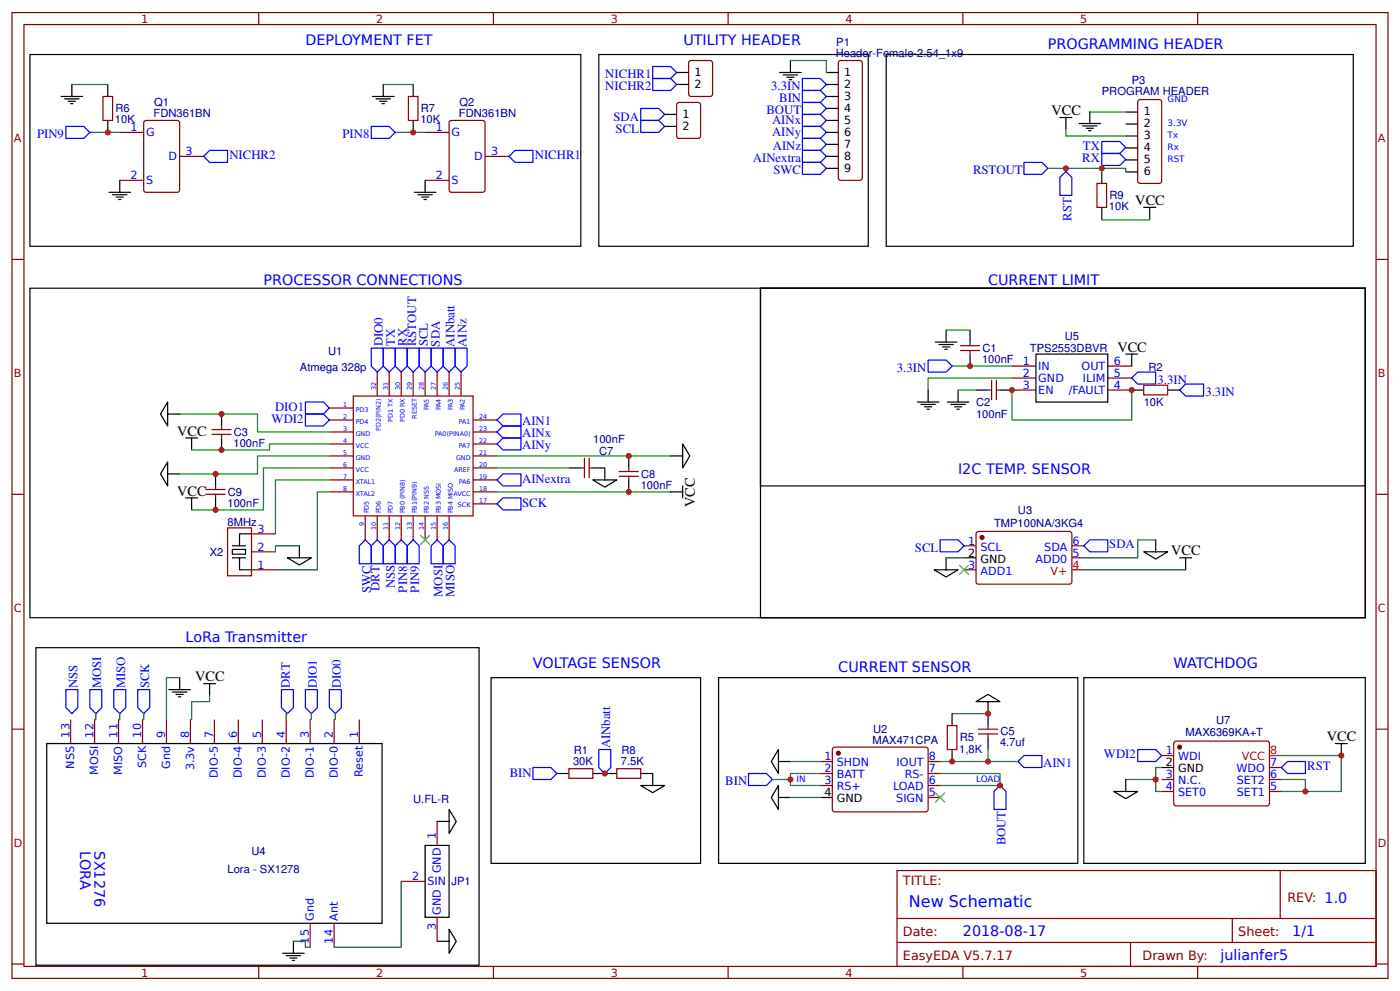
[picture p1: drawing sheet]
<svg xmlns="http://www.w3.org/2000/svg" width="309mm" height="219mm" viewBox="0 0 309 219" stroke-linecap="round" stroke-linejoin="round" font-family="sans-serif">
<g fill="none" stroke="#800" stroke-width=".26">
<path d="M2.6 2.8h304.1v213.2h-304.1zM5.3 5.4h298.7v208h-298.7zM57.1 2.8v2.6M109 2.8v2.6M152.2 13.6l.5-.2h4.2l.5 .2v7.2l-.2 .4-4.5 .1-.5-.3zM160.9 2.8v2.6M185.3 13.6l.4-.2h4.3l.4 .2 .1 .3v25.4l-.1 .3-.4 .2h-4.3l-.4-.2-.1-.3zM212.7 2.8v2.6M264.6 2.8v2.6M22.8 21.3h2.1v5.3h-2.1zM26.5 39.8h5.2M26.5 29.2h5.2"/>
<path d="M32 26.7l7.2-.1 .4 .3 .1 15-.3 .5-7.1 .1-.5-.3-.1-15.1zM39.7 34.5h5.3M90.2 21.3h2.1v5.3h-2.1zM93.9 39.8h5.3M93.9 29.2h5.3M99.3 26.9l.4-.3h6.9l.5 .3 .1 15-.3 .5-7.2 .1-.4-.3zM107.2 34.5h5.2M149.8 22.7l4.5-.1 .4 .3 .1 7.1-.3 .5-4.5 .1-.4-.3-.1-7.1zM251.6 22.1l4.5-.1 .3 .1 .2 .4v17.5v.2l-.5 .3h-4.2l-.3-.1-.2-.4v-17.5zM2.6 57.3h2.7M242.4 40.5h2.1v5.3h-2.1zM304 57.3h2.7"/>
<path d="M212.2 76.3h4.2M212.2 77.4h4.2M214.3 75.5v.8M214.3 77.4v.8M46.8 94.9h4.3M46.8 95.9h4.3M48.9 94.1v.8M48.9 95.9v.8M72.8 90.1h5.3M72.8 92.7h5.3M72.8 95.4h5.3M72.8 98h5.3"/>
<path d="M78.1 87.4h26.4v26.5h-26.4zM83.3 82.2v5.2M86 82.2v5.2M88.6 82.2v5.2M91.3 82.2v5.2M93.9 82.2v5.2M96.6 82.2v5.2M99.2 82.2v5.2M101.9 82.2v5.2M104.5 92.7h5.3M104.5 95.4h5.3M104.5 98h5.3"/>
<path d="M218.3 86.1h.8M219.1 84v4.2M220.1 86.1h.8M220.1 84v4.2M223.6 80.8h5.3M223.6 83.5h5.3M223.6 86.1h5.3M244.7 80.8h5.3M244.7 83.5h5.3M244.7 86.1h5.3M252.7 85.1h5.3v2.1h-5.3zM2.6 109.1h2.7"/>
<path d="M45.5 109.1h4.2M45.5 108.1h4.2M47.6 107.3v.8M47.6 109.1v.8M50.3 116.5h5.3v10.6h-5.3zM55.6 117.9h5.3M72.8 100.7h5.3M72.8 103.3h5.3M72.8 106h5.3M72.8 108.6h5.3M80.7 113.9v5.3M83.3 113.9v5.3"/>
<path d="M86 113.9v5.3M88.6 113.9v5.3M91.3 113.9v5.3M93.9 113.9v5.3M96.6 113.9v5.3M99.2 113.9v5.3M104.5 100.7h5.3M104.5 103.3h5.3M104.5 106h5.3M104.5 108.6h5.3M104.5 111.3h5.3M128.3 103.3h.8"/>
<path d="M129.1 101.2v4.2M130.2 103.3h.8M130.2 101.2v4.2M136.8 104.1h4.2M136.8 105.2h4.2M138.9 103.3v.8M138.9 105.2v.8M215.7 117.6l.5-.3 20.3 .1 .3 .5-.1 10.8-.4 .3-20.4-.1-.3-.4zM304 109.1h2.7M55.6 125.8h5.3M55.6 121.8h5.3M213 125.8h2.6"/>
<path d="M213 120.5h2.6M236.8 120.5h2.6M236.8 123.2h2.6M15.6 158.9v5.3M20.9 158.9v5.3M26.2 158.9v5.3M31.5 158.9v5.3M36.8 158.9v5.3M42.1 158.9v5.3M47.4 158.9v5.3M52.7 158.9v5.3M57.9 158.9v5.3"/>
<path d="M63.2 158.9v5.3M68.5 158.9v5.3M73.8 158.9v5.3M79.4 158.9v5.3M2.6 161h2.7M125.7 169.7h5.3v2.1h-5.3zM136.3 169.7h5.3v2.1h-5.3zM181.2 168.1h2.7M181.2 170.8h2.7M181.2 173.4h2.7M184 165.2l.4-.2h20.4l.3 .5-.1 13.5-.5 .3-20.4-.1-.2-.5zM205.1 168.1h2.6"/>
<path d="M205.1 170.8h2.6M205.1 173.4h2.6M205.1 176.1h2.6M209.3 160.2h2.1v5.3h-2.1zM216.2 161h4.2M216.2 162.1h4.2M218.3 160.2v.8M218.3 162.1v.8M256.6 166.8h2.7M256.6 172.1h2.7M256.6 174.8h2.7M259.4 163.9l.4-.3 20.4 .1 .3 .5-.1 13.5-.5 .2h-20.3l-.3-.5z"/>
<path d="M280.5 172.1h2.6M280.5 174.8h2.6M280.5 169.5h2.6M304 161h2.7M88.6 194.6h5.3M96.6 181.4v5.3M198.2 192.2h105.8v21.2h-105.8zM282.8 192.2v10.6M2.6 212.9h2.7M57.1 213.4v2.6M68.5 203.9v5.3M73.8 203.9v5.3"/>
<path d="M96.6 202.5v5.3M109 213.4v2.6M160.9 213.4v2.6M198.2 202.8h105.8M198.2 208.1h105.8M212.7 213.4v2.6M249.8 208.1v5.3M264.6 213.4v2.6M272.3 202.8v5.3M304 212.9h2.7"/>
</g>
<g fill="none" stroke="#080" stroke-width=".26">
<path d="M15.9 18.7h7.9M84.7 18.7h6.6M174.6 13.4h8v2.6M19.8 29.2h6.7M87.3 29.2h6.6M231.5 37.2h4v.8M235.5 28.7v1.3h13.2M235.5 37.2h7.9v.8M240.8 24.7h7.9M243.4 37.2h5.3v.8M243.4 48.6h10.6M209 72.9h5.3"/>
<path d="M39.7 91.4h17.2v4h15.9M72.8 98h-13.3v1.4h-17.2M210.3 80.8h13.3M211.7 86.1h3.9M223.6 83.5h-18.5v2.6M223.6 86.1v6.6h26.4v-6.6M72.8 100.7h-15.9v3.9h-17.2M72.8 106h-11.9v11.9M72.8 103.3h-14.6v9.3h-15.9M72.8 108.6h-2.7v17.2h-9.2M109.8 100.7h38.4M109.8 108.6h38.4"/>
<path d="M109.8 103.3h15.9M255.3 119.2h-3.9v4h-12M66.1 120.5h-5.2v1.3M209 123.2h4M239.4 125.8h22.5M21.2 157.6v1.3h-.3M26.5 157.6v1.3h-.3M31.7 157.6v1.3h-.2M39.7 149.6h-2.9v9.3M46.3 153.6v1.3h-4v4h-.2M63.5 157.6h-.3v1.3M68.8 157.6v1.3h-.3"/>
<path d="M74.1 157.6v1.3h-.3M210.3 157.6h8M170.7 172.1h3.9M174.6 176.1h6.6M174.6 168.1h6.6M181.2 170.8h-6.6v2.6h6.6M207.7 170.8h13.2v2.6h-13.2M207.7 168.1h17.2M218.3 165.5v2.6M248.7 172.1h6.6v2.7h1.3M256.6 169.5h-1.3v2.6M283.1 172.1h5.3v2.7"/>
<path d="M283.1 166.8h13.2v8h-13.2M88.6 194.6v14.6h-14.8M64.8 207.8h2.7v1.4h1"/>
</g>
<g fill="none" stroke="#000" stroke-width=".26">
<path d="M6.6 12h121.7v42.4h-121.7zM15.9 18.7v2.6M23.8 18.7v2.6M84.7 18.7v2.6M91.3 18.7v2.6M132.3 12h59.5v42.4h-59.5zM149.5 16h2.6M149.5 18.7h2.6M172.2 16h4.8M173 16.5h3.2M173.8 17.1h1.6M174.4 17.6h.5"/>
<path d="M174.6 13.4v2.6M182.6 16h2.6M182.6 18.7h2.6M195.8 12h103.2v42.4h-103.2zM13.5 21.3h4.8M14.3 21.8h3.2M15.1 22.4h1.6M15.6 22.9h.5M23.8 26.6v2.6M26.5 39.8v2.7M82.3 21.3h4.7M83.1 21.8h3.2"/>
<path d="M83.9 22.4h1.6M84.4 22.9h.5M91.3 26.6v2.6M93.9 39.8v2.7M146.8 25.3h2.7M146.8 27.9h2.7M182.6 21.3h2.6M182.6 23.9h2.6M182.6 26.6h2.6M182.6 29.2h2.6M182.6 31.9h2.6M182.6 34.5h2.6"/>
<path d="M182.6 37.2h2.6M234.2 25.9h2.6M235.5 25.9v2.7M238.4 27.3h4.7M239.2 27.8h3.2M240 28.3h1.6M240.5 28.9h.5M240.8 24.6v2.7M243.4 38v2.6M248.7 24.7h2.7M248.7 27.4h2.7M248.7 30h2.7"/>
<path d="M248.7 32.7h2.7M248.7 35.3h2.7M248.7 38h2.7M24.1 42.5h4.7M24.9 43h3.1M25.7 43.5h1.6M26.2 44.1h.5M91.5 42.5h4.8M92.3 43h3.2M93.1 43.5h1.6M93.7 44.1h.5M243.4 45.9v2.7"/>
<path d="M252.7 45.8h2.6M254 45.8v2.6M6.6 63.6h295v72.8h-295zM168 63.6h133.6v72.8h-133.6zM168 63.6h133.6v43.7h-133.6zM206.6 75.5h4.8M207.4 76.1h3.2M208.2 76.6h1.6M208.8 77.1h.5M209 72.9v2.6M214.3 72.9v2.6M214.3 78.2v2.6"/>
<path d="M228.9 78.2h15.8v10.6h-15.8zM248.7 78.2h2.7M250 78.2v2.6M37 88.8v5.3l-1.5-2.7zM37 91.4h2.7M41 96.7h2.7M42.3 96.7v2.7M48.9 91.4v2.7M48.9 96.7v2.7M150.8 98l1.6 2.7-1.6 2.6zM202.7 88.8h4.7M203.5 89.3h3.1"/>
<path d="M204.3 89.8h1.5M204.8 90.4h.5M205.1 86.1v2.7M209.3 88.8h4.7M210.1 89.3h3.2M210.9 89.8h1.6M211.4 90.4h.5M211.7 86.1v2.7M215.6 86.1h2.7M220.9 86.1h2.7M250 86.1h2.7M258 86.1h2.6"/>
<path d="M37 102v5.3l-1.5-2.7zM37 104.6h2.7M41 109.9h2.7M42.3 109.9v2.7M47.6 104.6v2.7M47.6 109.9v2.7M55.6 117.9h-2.7v2.6M125.7 103.3h2.6M131 106h5.3l-2.7 1.6zM131 103.3h2.6v2.7M138.9 100.7v2.6M138.9 106v2.6"/>
<path d="M148.2 100.7h2.6M148.2 108.6h2.6M150.8 107.3v2.6M255.3 119.2v2.6M51.3 121.3h2.9v1.1h-2.9zM51.3 120.5h2.9M51.3 123.2h2.9M52.9 123.2v2.6h2.7M63.5 123.2h5.3l-2.7 1.6zM66.1 120.5v2.7M206.4 125.8h5.3l-2.7 1.6zM209 123.2v2.6"/>
<path d="M213 123.2h2.6M252.7 121.8h5.3l-2.7 1.6zM260.6 123.2h2.7M261.9 123.2v2.6M7.9 143h97.9v70.1h-97.9zM37.3 152.3h4.8M38.1 152.8h3.2M38.9 153.3h1.6M39.4 153.9h.6M39.7 149.6v2.7M45 150.9h2.6M46.3 150.9v2.7"/>
<path d="M108.5 149.6h46.3v41h-46.3zM158.7 149.6h79.4v41h-79.4zM210.3 157.6v2.6M215.6 154.9l2.7-1.6 2.6 1.6zM218.3 154.9v5.3M239.4 149.6h62.2v41h-62.2zM10.3 164.2h74.1v39.7h-74.1zM99.2 178.7l1.6 2.7-1.6 2.6zM123 170.8h2.7M131 170.8h5.3M141.6 173.4h5.2l-2.6 1.6zM141.6 170.8h2.6v2.6"/>
<path d="M172 173.4v5.3l-1.6-2.6zM172 165.5v5.3l-1.6-2.7zM172 176.1h2.6M172 168.1h2.6M181.2 176.1h2.7M210.3 165.5v2.6M218.3 162.9v2.6M246.1 174.8h5.3l-2.7 1.5zM248.7 172.1v2.7M256.6 169.5h2.7M295 164.2h2.7M296.3 164.2v2.6"/>
<path d="M93.9 186.7h5.3v15.8h-5.3zM96.6 181.4h2.6M62.4 210.5h4.8M63.2 211h3.2M64 211.5h1.6M64.6 212.1h.5M64.8 207.8v2.7M96.6 207.8h2.6M99.2 205.2l1.6 2.6-1.6 2.7z"/>
</g>
<g fill="#800" stroke="#800" stroke-width=".26">
<circle cx="185.2" cy="166.3" r=".4"/>
<circle cx="260.6" cy="165" r=".4"/>
<circle cx="217" cy="118.7" r=".4"/>
</g>
<g fill="none" stroke="#00f" stroke-width=".26">
<path d="M144.2 14.7h4l1.3 1.3-1.3 1.3h-4zM144.2 17.3h4l1.3 1.4-1.3 1.3h-4zM177.3 20h3.9l1.4 1.3-1.4 1.3h-3.9zM177.3 17.3h3.9l1.4 1.4-1.4 1.3h-3.9zM14.6 27.9h3.9l1.3 1.3-1.3 1.4h-3.9zM45 34.5l1.3-1.3h4v2.7h-4zM82 27.9h4l1.3 1.3-1.3 1.4h-4zM112.4 34.5l1.4-1.3h3.9v2.7h-3.9zM141.6 23.9h3.9l1.3 1.4-1.3 1.3h-3.9zM141.6 26.6h3.9l1.3 1.3-1.3 1.3h-3.9zM177.3 35.9h3.9l1.4 1.3-1.4 1.3h-3.9zM177.3 22.6h3.9l1.4 1.3-1.4 1.4h-3.9z"/>
<path d="M177.3 27.9h3.9l1.4 1.3-1.4 1.4h-3.9zM177.3 25.3h3.9l1.4 1.3-1.4 1.3h-3.9zM177.3 30.6h3.9l1.4 1.3-1.4 1.3h-3.9zM177.3 33.2h3.9l1.4 1.3-1.4 1.4h-3.9zM226.2 35.9h4l1.3 1.3-1.3 1.3h-4zM235.5 37.9l1.3 1.3v3.9h-2.6v-3.9zM243.4 33.9h4l1.3 1.3-1.3 1.3h-4zM243.4 31.2h4l1.3 1.4-1.3 1.3h-4zM82 76.9h2.7v3.9l-1.4 1.4-1.3-1.4zM84.7 76.9h2.6v3.9l-1.3 1.4-1.3-1.4zM87.3 76.9h2.7v3.9l-1.4 1.4-1.3-1.4zM90 76.9h2.6v3.9l-1.3 1.4-1.3-1.4z"/>
<path d="M92.6 76.9h2.6v3.9l-1.3 1.4-1.3-1.4zM95.2 76.9h2.7v3.9l-1.3 1.4-1.4-1.4zM97.9 76.9h2.6v3.9l-1.3 1.4-1.3-1.4zM100.5 76.9h2.7v3.9l-1.3 1.4-1.4-1.4zM205.1 79.5h3.9l1.3 1.3-1.3 1.4h-3.9zM67.5 91.4h3.9l1.4 1.3-1.4 1.4h-3.9zM67.5 88.8h3.9l1.4 1.3-1.4 1.3h-3.9zM111.1 91.4h4v2.7h-4l-1.3-1.4zM111.1 94.1h4v2.6h-4l-1.3-1.3zM111.1 96.7h4v2.7h-4l-1.3-1.4zM250 83.5l1.4-1.3h3.9v2.6h-3.9zM261.9 84.8h4v2.6h-4l-1.3-1.3z"/>
<path d="M80.7 119.2l1.3 1.3v4h-2.6v-4zM86 119.2l1.3 1.3v4h-2.6v-4zM88.6 119.2l1.4 1.3v4h-2.7v-4zM91.3 119.2l1.3 1.3v4h-2.6v-4zM96.6 119.2l1.3 1.3v4h-2.7v-4zM99.2 119.2l1.3 1.3v4h-2.6v-4zM109.8 111.3l1.3-1.4h4v2.7h-4zM109.8 106l1.3-1.4h4v2.7h-4zM207.7 119.2h4l1.3 1.3-1.3 1.3h-4zM82 120.5l1.3-1.3 1.4 1.3v4h-2.7zM239.4 120.5l1.4-1.3h3.9v2.6h-3.9zM14.6 152.3h2.6v3.9l-1.3 1.4-1.3-1.4z"/>
<path d="M19.8 152.3h2.7v3.9l-1.3 1.4-1.4-1.4zM25.1 152.3h2.7v3.9l-1.3 1.4-1.4-1.4zM30.4 152.3h2.7v3.9l-1.4 1.4-1.3-1.4zM62.2 152.3h2.6v3.9l-1.3 1.4-1.3-1.4zM67.5 152.3h2.6v3.9l-1.3 1.4-1.3-1.4zM72.8 152.3h2.6v3.9l-1.3 1.4-1.3-1.4zM117.7 169.5h4l1.3 1.3-1.3 1.3h-4zM132.3 165.5h2.6v4l-1.3 1.3-1.3-1.3zM165.4 170.8h3.9l1.4 1.3-1.4 1.3h-3.9zM220.9 173.4l1.3 1.4v3.9h-2.6v-3.9zM226.2 166.8h4v2.7h-4l-1.3-1.4zM251.4 165.5h3.9l1.3 1.3-1.3 1.3h-3.9z"/>
<path d="M283.1 169.5l1.3-1.4h4v2.7h-4z"/>
</g>
<path d="M236.8 125.8h2.6M280.5 166.8h2.6" fill="none" stroke="#f00" stroke-width=".26"/>
<g fill="#000" stroke="#3c3" stroke-width=".26">
<path d="M92.9 118.1l2.1 2.2zM95 118.1l-2.1 2.2z"/>
<path d="M211.9 124.8l2.1 2.1zM214 124.8l-2.1 2.1z"/>
<path d="M206.6 175l2.2 2.1zM206.6 177.1l2.2-2.1z"/>
</g>
<g fill="#c00">
<circle cx="138.9" cy="108.6" r=".66"/>
<circle cx="138.9" cy="100.7" r=".66"/>
<circle cx="91.3" cy="29.2" r=".66"/>
<circle cx="296.3" cy="166.8" r=".66"/>
<circle cx="255.3" cy="172.1" r=".66"/>
<circle cx="133.6" cy="170.8" r=".66"/>
<circle cx="174.6" cy="172.1" r=".66"/>
<circle cx="218.3" cy="168.1" r=".66"/>
<circle cx="210.3" cy="168.1" r=".66"/>
<circle cx="243.4" cy="37.2" r=".66"/>
<circle cx="218.3" cy="157.6" r=".66"/>
<circle cx="47.6" cy="104.6" r=".66"/>
<circle cx="48.9" cy="91.4" r=".66"/>
<circle cx="220.9" cy="173.4" r=".66"/>
<circle cx="23.8" cy="29.2" r=".66"/>
<circle cx="288.4" cy="174.8" r=".66"/>
<circle cx="235.5" cy="37.2" r=".66"/>
<circle cx="47.6" cy="112.6" r=".66"/>
<circle cx="48.9" cy="99.4" r=".66"/>
<circle cx="214.3" cy="80.8" r=".66"/>
<circle cx="250" cy="86.1" r=".66"/>
<circle cx="223.6" cy="86.1" r=".66"/>
</g>
<text font-size="3.5" fill="#00f" x="200.8" y="200.2">New Schematic</text>
<g font-size="3.2" fill="#00f">
<text x="67.5" y="9.9">DEPLOYMENT FET</text>
<text x="151" y="10">UTILITY HEADER</text>
<text x="231.5" y="10.7">PROGRAMMING HEADER</text>
<text x="58.2" y="62.8">PROCESSOR CONNECTIONS</text>
<text x="218.3" y="62.9">CURRENT LIMIT</text>
<text x="211.7" y="104.6">I2C TEMP. SENSOR</text>
<text x="41" y="141.7">LoRa Transmitter</text>
<text x="117.7" y="147.5">VOLTAGE SENSOR</text>
<text x="185.2" y="148.3">CURRENT SENSOR</text>
<text x="259.3" y="147.5">WATCHDOG</text>
<text x="17.7" y="188" transform="rotate(90 17.7 188)">LORA</text>
<text x="20.9" y="188" transform="rotate(90 20.9 188)">SX1276</text>
<text x="212.7" y="206.8">2018-08-17</text>
<text x="285.5" y="206.8">1/1</text>
<text x="269.6" y="212.1">julianfer5</text>
</g>
<g font-size="3.2">
<text x="232.3" y="25.4">VCC</text>
<text x="250.8" y="45.3">VCC</text>
<text x="246.9" y="77.7">VCC</text>
<text x="39.2" y="96.2">VCC</text>
<text x="39.2" y="109.4">VCC</text>
<text x="153.5" y="112" transform="rotate(-90 153.5 112)">VCC</text>
<text x="258.8" y="122.6">VCC</text>
<text x="43.1" y="150.4">VCC</text>
<text x="293.2" y="163.6">VCC</text>
</g>
<g font-size="2.8" fill="#00f">
<text x="133.7" y="17.2">NICHR1</text>
<text x="133.7" y="19.9">NICHR2</text>
<text x="170.4" y="20">3.3IN</text>
<text x="172.1" y="22.5">BIN</text>
<text x="135.5" y="26.6">SDA</text>
<text x="136" y="29.3">SCL</text>
<text x="169.3" y="25.2">BOUT</text>
<text x="170.6" y="29.9">AINy</text>
<text x="170.6" y="27.3">AINx</text>
<text x="8.2" y="30.6">PIN9</text>
<text x="50.7" y="35.2">NICHR2</text>
<text x="75.7" y="30.6">PIN8</text>
<text x="118.1" y="35.2">NICHR1</text>
<text x="166.3" y="35.7">AINextra</text>
<text x="170.7" y="33.1">AINz</text>
<text x="239.1" y="35.9">RX</text>
<text x="239.2" y="33.2">TX</text>
<text x="170.9" y="38.4">SWC</text>
<text x="215" y="38.4">RSTOUT</text>
<text x="236.7" y="48.7" transform="rotate(-90 236.7 48.7)">RST</text>
<text x="84.6" y="76.4" transform="rotate(-90 84.6 76.4)">DIO0</text>
<text x="87.2" y="76.4" transform="rotate(-90 87.2 76.4)">TX</text>
<text x="89.8" y="76.3" transform="rotate(-90 89.8 76.3)">RX</text>
<text x="91.9" y="76.5" transform="rotate(-90 91.9 76.5)">RSTOUT</text>
<text x="94.5" y="76.5" transform="rotate(-90 94.5 76.5)">SCL</text>
<text x="97.1" y="76.5" transform="rotate(-90 97.1 76.5)">SDA</text>
<text x="100.4" y="76.6" transform="rotate(-90 100.4 76.6)">AINbatt</text>
<text x="103" y="76.6" transform="rotate(-90 103 76.6)">AINz</text>
<text x="198.1" y="82.2">3.3IN</text>
<text x="255.7" y="84.8">3.3IN</text>
<text x="266.3" y="87.4">3.3IN</text>
<text x="60" y="93.4">WDI2</text>
<text x="60.8" y="90.7">DIO1</text>
<text x="115.4" y="93.9">AIN1</text>
<text x="115.4" y="96.6">AINx</text>
<text x="115.4" y="99.2">AINy</text>
<text x="115.4" y="106.6">AINextra</text>
<text x="115.4" y="111.9">SCK</text>
<text x="202.1" y="121.9">SCL</text>
<text x="245.1" y="121.1">SDA</text>
<text x="81.9" y="130.9" transform="rotate(-90 81.9 130.9)">SWC</text>
<text x="83.9" y="130.5" transform="rotate(-90 83.9 130.5)">DRT</text>
<text x="87.2" y="129.9" transform="rotate(-90 87.2 129.9)">NSS</text>
<text x="90" y="130.8" transform="rotate(-90 90 130.8)">PIN8</text>
<text x="92.6" y="130.8" transform="rotate(-90 92.6 130.8)">PIN9</text>
<text x="97.8" y="131.8" transform="rotate(-90 97.8 131.8)">MOSI</text>
<text x="100.4" y="131.8" transform="rotate(-90 100.4 131.8)">MISO</text>
<text x="17.1" y="151.9" transform="rotate(-90 17.1 151.9)">NSS</text>
<text x="22.4" y="152" transform="rotate(-90 22.4 152)">MOSI</text>
<text x="27.7" y="152" transform="rotate(-90 27.7 152)">MISO</text>
<text x="33" y="152" transform="rotate(-90 33 152)">SCK</text>
<text x="64" y="151.9" transform="rotate(-90 64 151.9)">DRT</text>
<text x="70" y="152" transform="rotate(-90 70 152)">DIO1</text>
<text x="75.3" y="152" transform="rotate(-90 75.3 152)">DIO0</text>
<text x="134.8" y="165.2" transform="rotate(-90 134.8 165.2)">AINbatt</text>
<text x="243.9" y="167.5">WDI2</text>
<text x="112.6" y="171.5">BIN</text>
<text x="160.2" y="173.3">BIN</text>
<text x="230.5" y="169.4">AIN1</text>
<text x="288.8" y="170.1">RST</text>
<text x="222.1" y="186.7" transform="rotate(-90 222.1 186.7)">BOUT</text>
</g>
<g font-size="2.8" fill="#800">
<text x="199.5" y="195.4">TITLE:</text>
<text x="284.4" y="199.1">REV: 1.0</text>
<text x="199.5" y="206.8">Date:</text>
<text x="273.6" y="206.8">Sheet:</text>
<text x="199.5" y="212.1">EasyEDA V5.7.17</text>
<text x="252.4" y="212.1">Drawn By:</text>
</g>
<g font-size="2.5" fill="#800">
<text x="31.2" y="5">1</text>
<text x="83.1" y="5">2</text>
<text x="134.9" y="5">3</text>
<text x="186.8" y="5">4</text>
<text x="238.7" y="5">5</text>
<text x="3" y="31.4">A</text>
<text x="304.4" y="31.4">A</text>
<text x="3" y="83.2">B</text>
<text x="304.4" y="83.2">B</text>
<text x="3" y="135.1">C</text>
<text x="304.4" y="135.1">C</text>
<text x="3" y="186.9">D</text>
<text x="304.4" y="186.9">D</text>
<text x="31.2" y="215.6">1</text>
<text x="83.1" y="215.6">2</text>
<text x="134.9" y="215.6">3</text>
<text x="186.8" y="215.6">4</text>
<text x="238.7" y="215.6">5</text>
</g>
<g font-size="2.5" fill="#000080">
<text x="184.8" y="10.1">P1</text>
<text x="184.7" y="12.6">Header-Female-2.54_1x9</text>
<text x="34.1" y="23.4">Q1</text>
<text x="101.5" y="23.4">Q2</text>
<text x="243.4" y="20.9">PROGRAM HEADER</text>
<text x="250" y="18.5">P3</text>
<text x="25.4" y="27.3">10K</text>
<text x="25.5" y="24.8">R6</text>
<text x="33.9" y="25.8">FDN361BN</text>
<text x="92.9" y="27.3">10K</text>
<text x="93" y="24.8">R7</text>
<text x="101.4" y="25.8">FDN361BN</text>
<text x="245" y="46.5">10K</text>
<text x="245.1" y="44">R9</text>
<text x="217" y="77.7">C1</text>
<text x="227.5" y="77.7">TPS2553DBVR</text>
<text x="235.2" y="75">U5</text>
<text x="66.3" y="81.8">Atmega 328p</text>
<text x="72.5" y="78.4">U1</text>
<text x="217" y="80.1">100nF</text>
<text x="253.7" y="81.8">R2</text>
<text x="215.6" y="89.7">C2</text>
<text x="252.7" y="89.7">10K</text>
<text x="215.6" y="92.4">100nF</text>
<text x="51.6" y="98.7">100nF</text>
<text x="51.7" y="96.2">C3</text>
<text x="131.1" y="97.9">100nF</text>
<text x="132.4" y="100.6">C7</text>
<text x="141.6" y="107.9">100nF</text>
<text x="141.6" y="105.5">C8</text>
<text x="50.3" y="111.9">100nF</text>
<text x="50.3" y="109.5">C9</text>
<text x="224.9" y="113.5">U3</text>
<text x="50.3" y="116.2">8MHz</text>
<text x="219.6" y="116.3">TMP100NA/3KG4</text>
<text x="46.4" y="122.8">X2</text>
<text x="192.9" y="161.8">U2</text>
<text x="268.7" y="159.9">U7</text>
<text x="126.7" y="166.5">R1</text>
<text x="137.3" y="166.5">R8</text>
<text x="192.7" y="164.2">MAX471CPA</text>
<text x="211.9" y="166.2">1,8K</text>
<text x="212.1" y="163.7">R5</text>
<text x="220.9" y="164.8">4.7uf</text>
<text x="221" y="162.4">C5</text>
<text x="261.9" y="162.5">MAX6369KA+T</text>
<text x="126.6" y="168.9">30K</text>
<text x="137.2" y="168.9">7.5K</text>
<text x="91.3" y="177.2">U.FL-R</text>
<text x="55.6" y="188.9">U4</text>
<text x="50.3" y="192.8">Lora - SX1278</text>
<text x="99.8" y="195.5">JP1</text>
</g>
<g font-size="2.5">
<text x="153.5" y="16.8">1</text>
<text x="186.5" y="16.8">1</text>
<text x="153.5" y="19.4">2</text>
<text x="186.5" y="19.4">2</text>
<text x="186.5" y="22.1">3</text>
<text x="150.8" y="26.1">1</text>
<text x="150.8" y="28.7">2</text>
<text x="186.5" y="24.7">4</text>
<text x="186.5" y="27.4">5</text>
<text x="252.7" y="25.4">1</text>
<text x="252.7" y="28.1">2</text>
<text x="186.5" y="30">6</text>
<text x="186.5" y="32.7">7</text>
<text x="186.5" y="35.3">8</text>
<text x="252.7" y="30.7">3</text>
<text x="252.7" y="33.4">4</text>
<text x="186.5" y="38">9</text>
<text x="252.7" y="36">5</text>
<text x="252.7" y="38.7">6</text>
<text x="213.9" y="122.9">2</text>
<text x="216.6" y="124.2">GND</text>
<text x="257.6" y="169.2">2</text>
<text x="260.3" y="170.5">GND</text>
<text x="182.2" y="175.8">4</text>
<text x="184.9" y="177.1">GND</text>
</g>
<g font-size="2.5" fill="#00f">
<text x="28.9" y="29">1</text>
<text x="96.3" y="29">1</text>
<text x="32.3" y="30">G</text>
<text x="37.3" y="35.3">D</text>
<text x="41" y="34.3">3</text>
<text x="99.7" y="30">G</text>
<text x="104.7" y="35.3">D</text>
<text x="108.5" y="34.3">3</text>
<text x="28.9" y="39.6">2</text>
<text x="32.3" y="40.6">S</text>
<text x="96.3" y="39.6">2</text>
<text x="99.7" y="40.6">S</text>
<text x="226" y="80.6">1</text>
<text x="226" y="83.2">2</text>
<text x="229.4" y="81.6">IN</text>
<text x="238.9" y="81.6">OUT</text>
<text x="246.1" y="83.2">5</text>
<text x="246.1" y="80.6">6</text>
<text x="226" y="85.9">3</text>
<text x="229.4" y="84.3">GND</text>
<text x="229.4" y="86.9">EN</text>
<text x="236.1" y="86.9">/FAULT</text>
<text x="239.2" y="84.3">ILIM</text>
<text x="246.1" y="85.9">4</text>
<text x="56.9" y="117.6">3</text>
<text x="56.9" y="125.5">1</text>
<text x="56.9" y="121.6">2</text>
<text x="213.9" y="120.3">1</text>
<text x="213.9" y="125.5">3</text>
<text x="216.6" y="121.6">SCL</text>
<text x="228.8" y="124.2">ADD0</text>
<text x="230.7" y="121.6">SDA</text>
<text x="236.9" y="122.9">5</text>
<text x="236.9" y="120.3">6</text>
<text x="216.6" y="126.9">ADD1</text>
<text x="15.3" y="162.9" transform="rotate(-90 15.3 162.9)">13</text>
<text x="20.6" y="162.9" transform="rotate(-90 20.6 162.9)">12</text>
<text x="25.9" y="162.9" transform="rotate(-90 25.9 162.9)">11</text>
<text x="31.2" y="162.9" transform="rotate(-90 31.2 162.9)">10</text>
<text x="36.5" y="162.9" transform="rotate(-90 36.5 162.9)">9</text>
<text x="41.8" y="162.9" transform="rotate(-90 41.8 162.9)">8</text>
<text x="47.1" y="162.9" transform="rotate(-90 47.1 162.9)">7</text>
<text x="52.4" y="162.9" transform="rotate(-90 52.4 162.9)">6</text>
<text x="57.7" y="162.9" transform="rotate(-90 57.7 162.9)">5</text>
<text x="63" y="162.9" transform="rotate(-90 63 162.9)">4</text>
<text x="68.3" y="162.9" transform="rotate(-90 68.3 162.9)">3</text>
<text x="73.6" y="162.9" transform="rotate(-90 73.6 162.9)">2</text>
<text x="79.1" y="162.9" transform="rotate(-90 79.1 162.9)">1</text>
<text x="182.2" y="167.9">1</text>
<text x="205.2" y="167.9">8</text>
<text x="257.6" y="166.6">1</text>
<text x="260.3" y="167.9">WDI</text>
<text x="16.4" y="169.7" transform="rotate(-90 16.4 169.7)">NSS</text>
<text x="21.7" y="171.1" transform="rotate(-90 21.7 171.1)">MOSI</text>
<text x="27" y="171.1" transform="rotate(-90 27 171.1)">MISO</text>
<text x="32.3" y="169.6" transform="rotate(-90 32.3 169.6)">SCK</text>
<text x="37.6" y="169.8" transform="rotate(-90 37.6 169.8)">Gnd</text>
<text x="42.9" y="170.1" transform="rotate(-90 42.9 170.1)">3.3v</text>
<text x="48.2" y="171.8" transform="rotate(-90 48.2 171.8)">DIO-5</text>
<text x="53.4" y="171.8" transform="rotate(-90 53.4 171.8)">DIO-4</text>
<text x="58.7" y="171.8" transform="rotate(-90 58.7 171.8)">DIO-3</text>
<text x="64" y="171.8" transform="rotate(-90 64 171.8)">DIO-2</text>
<text x="69.3" y="171.8" transform="rotate(-90 69.3 171.8)">DIO-1</text>
<text x="74.6" y="171.8" transform="rotate(-90 74.6 171.8)">DIO-0</text>
<text x="80.2" y="171.6" transform="rotate(-90 80.2 171.6)">Reset</text>
<text x="182.2" y="170.5">2</text>
<text x="182.2" y="173.2">3</text>
<text x="184.9" y="169.2">SHDN</text>
<text x="184.9" y="171.8">BATT</text>
<text x="198.1" y="169.2">IOUT</text>
<text x="199.9" y="171.8">RS-</text>
<text x="205.2" y="173.2">6</text>
<text x="205.2" y="170.5">7</text>
<text x="257.6" y="171.8">3</text>
<text x="260.3" y="173.2">N.C.</text>
<text x="273.2" y="170.5">WDO</text>
<text x="273.3" y="173.2">SET2</text>
<text x="280.6" y="171.8">6</text>
<text x="280.6" y="169.2">7</text>
<text x="184.9" y="174.5">RS+</text>
<text x="197.3" y="174.5">LOAD</text>
<text x="198" y="177.1">SIGN</text>
<text x="205.2" y="175.8">5</text>
<text x="257.6" y="174.5">4</text>
<text x="260.3" y="175.8">SET0</text>
<text x="273.3" y="175.8">SET1</text>
<text x="280.6" y="174.5">5</text>
<text x="96.3" y="185.3" transform="rotate(-90 96.3 185.3)">1</text>
<text x="91" y="194.3">2</text>
<text x="94.5" y="195.4">SIN</text>
<text x="97.4" y="192.9" transform="rotate(-90 97.4 192.9)">GND</text>
<text x="69.3" y="203.3" transform="rotate(-90 69.3 203.3)">Gnd</text>
<text x="74.6" y="203.3" transform="rotate(-90 74.6 203.3)">Ant</text>
<text x="97.4" y="202" transform="rotate(-90 97.4 202)">GND</text>
<text x="68.3" y="208.3" transform="rotate(-90 68.3 208.3)">15</text>
<text x="73.6" y="208.3" transform="rotate(-90 73.6 208.3)">14</text>
<text x="96.3" y="205.4" transform="rotate(-90 96.3 205.4)">3</text>
</g>
<g font-size="2.5" fill="#f00">
<text x="236.9" y="125.5">4</text>
<text x="232.1" y="126.9">V+</text>
<text x="274.3" y="167.9">VCC</text>
<text x="280.6" y="166.6">8</text>
</g>
<g font-size="1.9" fill="#00f">
<text x="258" y="22.6">GND</text>
<text x="258" y="27.9">3.3V</text>
<text x="258" y="33.2">Rx</text>
<text x="258" y="30.6">Tx</text>
<text x="258" y="35.9">RST</text>
<text x="176" y="172.7">IN</text>
<text x="215.7" y="172.8">LOAD</text>
</g>
<g font-size="1.4" fill="#00f">
<text x="75.8" y="89.8">1</text>
<text x="83.1" y="86.1" transform="rotate(-90 83.1 86.1)">32</text>
<text x="85.7" y="86.1" transform="rotate(-90 85.7 86.1)">31</text>
<text x="88.4" y="86.1" transform="rotate(-90 88.4 86.1)">30</text>
<text x="91" y="86.1" transform="rotate(-90 91 86.1)">29</text>
<text x="93.7" y="86.1" transform="rotate(-90 93.7 86.1)">28</text>
<text x="96.3" y="86.1" transform="rotate(-90 96.3 86.1)">27</text>
<text x="99" y="86.1" transform="rotate(-90 99 86.1)">26</text>
<text x="101.6" y="86.1" transform="rotate(-90 101.6 86.1)">25</text>
<text x="75.8" y="92.5">2</text>
<text x="75.8" y="95.1">3</text>
<text x="78.6" y="90.9">PD3</text>
<text x="78.6" y="93.5">PD4</text>
<text x="84.1" y="95.1" transform="rotate(-90 84.1 95.1)">PD2(PIN2)</text>
<text x="86.8" y="93.1" transform="rotate(-90 86.8 93.1)">PD1 TX</text>
<text x="89.4" y="93.2" transform="rotate(-90 89.4 93.2)">PD0 RX</text>
<text x="92.1" y="92.5" transform="rotate(-90 92.1 92.5)">RESET</text>
<text x="94.7" y="90.6" transform="rotate(-90 94.7 90.6)">PA5</text>
<text x="97.4" y="90.6" transform="rotate(-90 97.4 90.6)">PA4</text>
<text x="100" y="90.6" transform="rotate(-90 100 90.6)">PA3</text>
<text x="101.4" y="93.5">PA1</text>
<text x="102.7" y="90.6" transform="rotate(-90 102.7 90.6)">PA2</text>
<text x="105.8" y="95.1">23</text>
<text x="105.8" y="92.5">24</text>
<text x="75.8" y="97.8">4</text>
<text x="75.8" y="100.4">5</text>
<text x="78.6" y="96.2">GND</text>
<text x="78.6" y="98.8">VCC</text>
<text x="78.6" y="101.5">GND</text>
<text x="96.1" y="96.2">PA0(PINA0)</text>
<text x="100.7" y="101.5">GND</text>
<text x="101.4" y="98.8">PA7</text>
<text x="105.8" y="100.4">21</text>
<text x="105.8" y="97.8">22</text>
<text x="75.8" y="103.1">6</text>
<text x="75.8" y="105.7">7</text>
<text x="78.6" y="104.1">VCC</text>
<text x="78.6" y="106.8">XTAL1</text>
<text x="100.3" y="104.1">AREF</text>
<text x="101.4" y="106.8">PA6</text>
<text x="105.8" y="105.7">19</text>
<text x="105.8" y="103.1">20</text>
<text x="75.8" y="108.3">8</text>
<text x="78.6" y="109.4">XTAL2</text>
<text x="81.5" y="113.4" transform="rotate(-90 81.5 113.4)">PD5</text>
<text x="84.1" y="113.4" transform="rotate(-90 84.1 113.4)">PD6</text>
<text x="86.8" y="113.4" transform="rotate(-90 86.8 113.4)">PD7</text>
<text x="89.4" y="113.4" transform="rotate(-90 89.4 113.4)">PB0 (PIN8)</text>
<text x="92.1" y="113.4" transform="rotate(-90 92.1 113.4)">PB1(PIN9)</text>
<text x="94.7" y="113.4" transform="rotate(-90 94.7 113.4)">PB2 NSS</text>
<text x="97.4" y="113.4" transform="rotate(-90 97.4 113.4)">PB3 MOSI</text>
<text x="100" y="113.4" transform="rotate(-90 100 113.4)">PB4 MISO</text>
<text x="100.2" y="109.4">AVCC</text>
<text x="101.2" y="112.1">SCK</text>
<text x="105.8" y="111">17</text>
<text x="105.8" y="108.3">18</text>
<text x="80.4" y="116.1" transform="rotate(-90 80.4 116.1)">9</text>
<text x="83.1" y="117" transform="rotate(-90 83.1 117)">10</text>
<text x="85.7" y="117" transform="rotate(-90 85.7 117)">11</text>
<text x="88.4" y="117" transform="rotate(-90 88.4 117)">12</text>
<text x="91" y="117" transform="rotate(-90 91 117)">13</text>
<text x="93.7" y="117" transform="rotate(-90 93.7 117)">14</text>
<text x="96.3" y="117" transform="rotate(-90 96.3 117)">15</text>
<text x="99" y="117" transform="rotate(-90 99 117)">16</text>
</g>
</svg>
